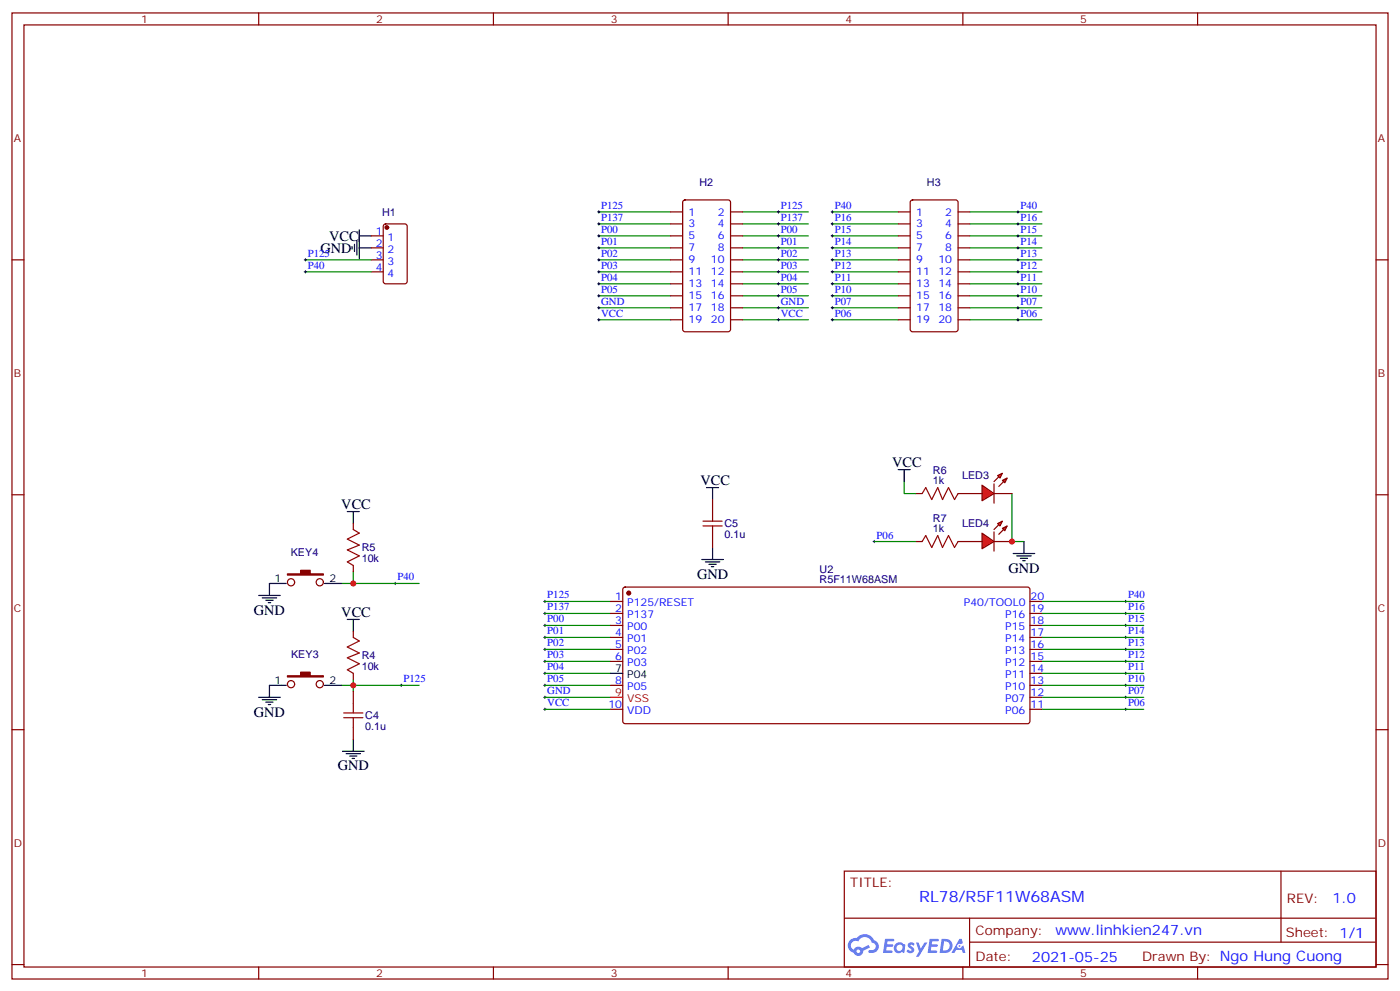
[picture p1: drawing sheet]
<svg xmlns="http://www.w3.org/2000/svg" width="412mm" height="292mm" viewBox="0 0 412 292" stroke-linecap="round" stroke-linejoin="round" font-family="sans-serif">
<g fill="none" stroke="#870000" stroke-width=".35">
<path d="M3.5 3.8h405.4v284.3h-405.4zM7.1 7.3h398.2v277.3h-398.2zM76.2 3.8v3.5M145.3 3.8v3.5M214.5 3.8v3.5M283.6 3.8v3.5M352.8 3.8v3.5M3.5 76.5h3.6M405.3 76.5h3.6M3.5 145.6h3.6M405.3 145.6h3.6M3.5 214.8h3.6"/>
<path d="M405.3 214.8h3.6M248.7 256.4h156.6v28.2h-156.6zM377.3 256.4v20.9M248.7 270.2h156.5M285.6 277.3h119.6M285.6 270.2v14.2M3.5 283.9h3.6M76.2 284.6v3.5M145.3 284.6v3.5M214.5 284.6v3.5M283.6 284.6v3.5M352.8 284.6v3.5"/>
<path d="M405.3 283.9h3.6"/>
</g>
<g fill="#5487ff">
<path d="M267.7 277.6a1.22 1.22 0 0 1 1.7 .2l-.4 .6a.47 .47 0 0 0-.3-.4 .47 .47 0 0 0-.5 .2l.1 .2a1.14 1.14 0 0 1 .8 1.8 1.14 1.14 0 0 1-1.9 0l-.2-.2 .5-.6 .7 .5a.29 .29 0 0 0 .3-.3 .29 .29 0 0 0-.2-.3 1.04 1.04 0 0 1-.6-1.7z"/>
<path d="M260.7 276.3h2.4l.3 .2-.2 .5-1.8 .1-.1 .8h1.5l.3 .4-.3 .4h-1.6l-.2 1.1h1.7l.2 .3-.2 .3-2.6 .1z"/>
<path d="M273.8 276.3h2.4l.3 .2-.1 .5-1.8 .1-.2 .8h1.6l.3 .4-.4 .4h-1.6l-.1 1.1h1.7l.2 .3-.2 .3-2.6 .1z"/>
<path d="M282.6 276.3h.7l.3 1.3-.6 .3a.69 .69 0 0 0-1 .3 .69 .69 0 0 0 .4 .9 .69 .69 0 0 0 .9-.6l.5-.2 .6 2.2h-.8l-.2-.9h-1.8l-.5 .9h-.8z"/>
<path d="M269.8 277.4h.8l.6 1.8 1.1-1.8h.9l-2.6 4.2h-.8l.9-1.5z"/>
<path d="M277.4 276.3l-.6 4.2h1.3a2.11 2.11 0 0 0 2.5-2.1 2.11 2.11 0 0 0-2.5-2.1zM278.1 277.1a1.39 1.39 0 0 1 1.7 1.4 1.39 1.39 0 0 1-1.8 1.3h-.3z"/>
<path d="M263.7 277.9a1.54 1.54 0 0 0-.1 2.2 1.54 1.54 0 0 0 2.2 .1l.6 .3 .3-2.3-.2-.3h-.4a1.49 1.49 0 0 0-2.4 0zM264 278.9a.94 .94 0 0 1 1.8 0 .94 .94 0 0 1-1.8 0z"/>
<path d="M250.4 276.7a2.18 2.18 0 0 0 1.1 3.7 1.44 1.44 0 0 0 1.6 .9 1.44 1.44 0 0 0 1.2-1.4l2-1.1-.5-.7-1.9 1a1.47 1.47 0 0 0-2.4 .4 1.39 1.39 0 0 1-.7-1.9 1.39 1.39 0 0 1 2-.5 2.12 2.12 0 0 1 2.2-1.3 2.12 2.12 0 0 1 1.9 1.7 1.14 1.14 0 0 1 1.1 1.4 1.14 1.14 0 0 1-1.7 .7 .43 .43 0 0 0-.5 .4 .43 .43 0 0 0 .4 .5 1.98 1.98 0 0 0 2.5-1.2 1.98 1.98 0 0 0-1.2-2.6 3.1 3.1 0 0 0-5.3-.6l-.9 .1zM252.3 280a.55 .55 0 0 1 1.1 0 .55 .55 0 0 1-1.1 0z"/>
<circle cx="282.6" cy="278.4" r=".26"/>
</g>
<g fill="none" stroke="#000" stroke-width=".29">
<path d="M257.2 159.4h.7M257.5 159v.7M116.1 171.7h.7M116.4 171.4v.7M160.2 177h.7M160.5 176.7v.7M331.3 177h.7M331.6 176.7v.7M160.2 198.2h.7M160.2 194.7h.7M160.2 180.6h.7M160.2 184.1h.7"/>
<path d="M160.2 187.6h.7M160.2 191.1h.7M160.5 180.2v.7M160.5 183.7v.7M160.5 187.3v.7M160.5 190.8v.7M160.5 194.3v.7M160.5 197.8v.7M331.3 198.2h.7M331.3 194.7h.7M331.3 180.6h.7M331.3 184.1h.7"/>
<path d="M331.3 187.6h.7M331.3 191.1h.7M331.6 180.2v.7M331.6 183.7v.7M331.6 187.3v.7M331.6 190.8v.7M331.6 194.3v.7M331.6 197.8v.7M117.8 201.7h.7M118.2 201.4v.7M160.2 201.7h.7M160.2 208.8h.7"/>
<path d="M160.2 205.2h.7M160.5 201.4v.7M160.5 204.9v.7M160.5 208.4v.7M331.3 201.7h.7M331.3 208.8h.7M331.3 205.2h.7M331.6 201.4v.7M331.6 204.9v.7M331.6 208.4v.7"/>
</g>
<g fill="none" stroke="#008700" stroke-width=".35">
<path d="M176.4 76.5h21.2M176.4 73h21.2M176.4 69.4h21.2M176.4 65.9h21.2M176.4 62.4h21.2M218.7 76.5h19.4M218.7 73h19.4M218.7 69.4h19.4M218.7 65.9h19.4M218.7 62.4h19.4M245.2 76.5h19.4M245.2 73h19.4"/>
<path d="M245.2 69.4h19.4M245.2 65.9h19.4M245.2 62.4h19.4M285.8 76.5h21.1M285.8 73h21.1M285.8 69.4h21.1M285.8 65.9h21.1M285.8 62.4h21.1M176.4 94.1h21.2M176.4 90.6h21.2M176.4 87.1h21.2M176.4 83.5h21.2"/>
<path d="M176.4 80h21.2M218.7 94.1h19.4M218.7 90.6h19.4M218.7 87.1h19.4M218.7 83.5h19.4M218.7 80h19.4M245.2 94.1h19.4M245.2 90.6h19.4M245.2 87.1h19.4M245.2 83.5h19.4M245.2 80h19.4M285.8 94.1h21.1"/>
<path d="M285.8 90.6h21.1M285.8 87.1h21.1M285.8 83.5h21.1M285.8 80h21.1M257.5 159.4h12.4M266.3 141.7v3.6h3.6M298.1 145.3v14.1h3.5M104.1 168.2v3.5h-3.6M104.1 171.7h19.4M160.5 177h19.4M306.9 177h30M104.1 200v3.5"/>
<path d="M160.5 198.2h19.4M160.5 194.7h19.4M160.5 191.1h19.4M160.5 187.6h19.4M160.5 184.1h19.4M160.5 180.6h19.4M306.9 198.2h30M306.9 194.7h30M306.9 191.1h30M306.9 187.6h30M306.9 184.1h30M306.9 180.6h30"/>
<path d="M100.5 201.7h23M160.5 208.8h19.4M160.5 205.2h19.4M160.5 201.7h19.4M306.9 208.8h30M306.9 205.2h30M306.9 201.7h30"/>
</g>
<g fill="none" stroke="#000" stroke-width=".35">
<path d="M264.6 138.2h3.5M266.3 138.2v3.5M102.3 150.6h3.5M104.1 150.6v3.5M208.1 143.5h3.6M209.9 143.5v3.5M301.6 159.4v3.5M76.2 175.3h6.3M77.3 176h4.2M78.3 176.7h2.1M79 177.4h.7M79.4 171.7v3.6"/>
<path d="M206.7 164.7h6.4M207.8 165.4h4.2M208.8 166.1h2.2M209.5 166.8h.8M209.9 161.1v3.6M298.4 162.9h6.4M299.5 163.6h4.2M300.6 164.3h2.1M301.3 165h.7M102.3 182.3h3.5M104.1 182.3v3.5M76.2 205.2h6.3"/>
<path d="M77.3 206h4.2M78.3 206.7h2.1M79 207.4h.7M79.4 201.7v3.5M104.1 217.6v3.5M100.9 221.1h6.3M102 221.8h4.2M103 222.5h2.1M103.7 223.2h.7"/>
</g>
<g fill="none" stroke="#870000" stroke-width=".35">
<path d="M201.3 59l.5-.2h12.7l.6 .5 .1 37.6-.5 .7h-12.9l-.7-.4v-37.7zM268.3 59l.5-.2h12.7l.7 .5v37.6l-.4 .7h-13l-.6-.4-.1-37.7zM197.6 76.5h3.5M197.6 73h3.5M197.6 69.4h3.5M197.6 65.9h3.5M197.6 62.4h3.5M215.2 76.5h3.5M215.2 73h3.5M215.2 69.4h3.5M215.2 65.9h3.5M215.2 62.4h3.5"/>
<path d="M264.6 76.5h3.5M264.6 73h3.5M264.6 69.4h3.5M264.6 65.9h3.5M264.6 62.4h3.5M282.2 76.5h3.6M282.2 73h3.6M282.2 69.4h3.6M282.2 65.9h3.6M282.2 62.4h3.6M197.6 94.1h3.5M197.6 90.6h3.5"/>
<path d="M197.6 87.1h3.5M197.6 83.5h3.5M197.6 80h3.5M215.2 94.1h3.5M215.2 90.6h3.5M215.2 87.1h3.5M215.2 83.5h3.5M215.2 80h3.5M264.6 94.1h3.5M264.6 90.6h3.5M264.6 87.1h3.5M264.6 83.5h3.5"/>
<path d="M264.6 80h3.5M282.2 94.1h3.6M282.2 90.6h3.6M282.2 87.1h3.6M282.2 83.5h3.6M282.2 80h3.6M269.9 159.4h1.7M269.9 145.3h1.7M282.2 159.4h1.8M282.2 145.3h1.8"/>
</g>
<path d="M271.6 159.4l1.1-1.8 1.8 3.5 1.7-3.5 1.4 3.5 1.8-3.5 1.8 3.5 1-1.7M271.6 145.3l1.1-1.8 1.8 3.5 1.7-3.5 1.4 3.5 1.8-3.5 1.8 3.5 1-1.7" fill="none" stroke="#a10000" stroke-width=".35"/>
<g fill="#f00" stroke="#870000" stroke-width=".35">
<path d="M289.3 156.9l3.5 2.5-3.5 2.1z"/>
<path d="M292.8 156.6v5.6z"/>
</g>
<g fill="#870000" stroke="#870000" stroke-width=".35">
<path d="M294.2 154.4l-1.4 1.5z"/>
<path d="M294.2 157.3l1.4-1.4z"/>
</g>
<g fill="#f00" stroke="#870000" stroke-width=".35">
<path d="M293.9 154.1l1.4-.7-.7 1.4z"/>
<path d="M295.3 155.5l1.4-.7-.7 1.4z"/>
</g>
<path d="M284 159.4h5.3M292.8 159.4h5.3" fill="none" stroke="#870000" stroke-width=".35"/>
<g fill="#f00" stroke="#870000" stroke-width=".35">
<path d="M289.3 142.8l3.5 2.5-3.5 2.1z"/>
<path d="M292.8 142.5v5.6z"/>
</g>
<g fill="#870000" stroke="#870000" stroke-width=".35">
<path d="M292.8 141.7l1.4-1.4z"/>
<path d="M295.6 141.7l-1.4 1.5z"/>
</g>
<g fill="#f00" stroke="#870000" stroke-width=".35">
<path d="M293.9 140l1.4-.7-.7 1.4z"/>
<path d="M295.3 141.4l1.4-.7-.7 1.4z"/>
</g>
<g fill="none" stroke="#870000" stroke-width=".35">
<path d="M109.4 69.4h3.5M109.4 73h3.5M109.4 76.5h3.5M113.1 66.1l.5-.2h5.6l.7 .4v16.5l-.4 .7h-5.9l-.7-.4v-16.5zM109.4 80h3.5M104.1 154.1v1.8M209.9 147v3.6M209.9 157.6v3.5M284 145.3h5.3M292.8 145.3h5.3M104.1 166.4v1.8M179.9 177h3.5"/>
<path d="M183.7 173l.4-.2h118.9l.4 .7-.1 39.1-.6 .4-118.8-.1-.5-.6v-38.8zM303.4 177h3.5M104.1 185.8v1.8M104.1 198.2v1.8M179.9 180.6h3.5M179.9 184.1h3.5M179.9 187.6h3.5M179.9 191.1h3.5M179.9 194.7h3.5M303.4 180.6h3.5M303.4 184.1h3.5M303.4 187.6h3.5"/>
<path d="M303.4 191.1h3.5M303.4 194.7h3.5M303.4 198.2h3.5M104.1 203.5v3.5M104.1 214.1v3.5M179.9 201.7h3.5M179.9 208.8h3.5M303.4 201.7h3.5M303.4 208.8h3.5M303.4 205.2h3.5"/>
<circle cx="85.7" cy="171.4" r="1.06"/>
<circle cx="94.2" cy="171.4" r="1.06"/>
<circle cx="85.7" cy="201.4" r="1.06"/>
<circle cx="94.2" cy="201.4" r="1.06"/>
</g>
<path d="M104.1 155.9l1.7 1-3.5 1.8 3.5 1.7-3.5 1.5 3.5 1.7-3.5 1.8 1.8 1M207.1 154.8h5.6M207.1 153.4h5.6M209.9 150.6v2.8M209.9 154.8v2.8M104.1 187.6l1.7 1.1-3.5 1.7 3.5 1.8-3.5 1.4 3.5 1.8-3.5 1.7 1.8 1.1M101.2 211.2h5.7M101.2 209.8h5.7M104.1 207v2.8M104.1 211.2v2.9" fill="none" stroke="#a10000" stroke-width=".35"/>
<path d="M103.7 72.6v.7M104.4 71.9v2.1M105.1 70.8v4.3M105.8 69.4h3.6M105.8 67.7v8.4M105.8 73h3.6M79.4 171.7h4.9M95.6 171.7h4.9M179.9 198.2h3.5M79.4 201.7h4.9M95.6 201.7h4.9" fill="none" stroke="#000" stroke-width=".35"/>
<g fill="#870000" stroke="#870000" stroke-width=".35">
<path d="M84.7 168.9h3.8v-1h2.9v1h3.8v.4h-10.5z"/>
<path d="M84.7 198.9h3.8v-1.1h2.9v1.1h3.8v.3h-10.5z"/>
<circle cx="185.2" cy="174.6" r=".53"/>
<circle cx="113.9" cy="67" r=".53"/>
</g>
<path d="M179.9 205.2h3.5" fill="none" stroke="#f00" stroke-width=".35"/>
<g fill="none" stroke="#000" stroke-width=".29">
<path d="M89.6 76.5h.7M90 76.1v.7M90 79.7v.7M176 62.4h.7M176 65.9h.7M176 69.4h.7M176 73h.7M176 76.5h.7M176.4 62v.7M176.4 65.5v.8M176.4 69.1v.7M176.4 72.6v.7"/>
<path d="M176.4 76.1v.7M176.4 79.7v.7M229 62.4h.7M229 65.9h.7M229 69.4h.7M229 73h.7M229 76.5h.7M229.3 62v.7M229.3 65.5v.8M229.3 69.1v.7M229.3 72.6v.7M229.3 76.1v.7"/>
<path d="M229.3 79.7v.7M244.8 62.4h.7M244.8 65.9h.7M244.8 69.4h.7M244.8 73h.7M244.8 76.5h.7M245.2 62v.7M245.2 65.5v.8M245.2 69.1v.7M245.2 72.6v.7M245.2 76.1v.7M245.2 79.7v.7"/>
<path d="M299.5 62.4h.7M299.5 65.9h.7M299.5 69.4h.7M299.5 73h.7M299.5 76.5h.7M299.9 62v.7M299.9 65.5v.8M299.9 69.1v.7M299.9 72.6v.7M299.9 76.1v.7M299.9 79.7v.7M89.6 80h.7"/>
<path d="M176 90.6h.7M176 80h.7M176 83.5h.7M176 87.1h.7M176 94.1h.7M176.4 83.2v.7M176.4 86.7v.7M176.4 90.2v.7M176.4 93.8v.7M229 90.6h.7M229 80h.7M229 83.5h.7"/>
<path d="M229 87.1h.7M229 94.1h.7M229.3 83.2v.7M229.3 86.7v.7M229.3 90.2v.7M229.3 93.8v.7M244.8 90.6h.7M244.8 80h.7M244.8 83.5h.7M244.8 87.1h.7M244.8 94.1h.7M245.2 83.2v.7"/>
<path d="M245.2 86.7v.7M245.2 90.2v.7M245.2 93.8v.7M299.5 90.6h.7M299.5 80h.7M299.5 83.5h.7M299.5 87.1h.7M299.5 94.1h.7M299.9 83.2v.7M299.9 86.7v.7M299.9 90.2v.7M299.9 93.8v.7"/>
</g>
<path d="M90 76.5h19.4M90 80h19.4" fill="none" stroke="#008700" stroke-width=".35"/>
<g fill="#c00">
<circle cx="298.1" cy="159.4" r=".88"/>
<circle cx="104.1" cy="171.7" r=".88"/>
<circle cx="104.1" cy="201.7" r=".88"/>
</g>
<text font-size="4.6" fill="#00f" x="270.8" y="265.4">RL78/R5F11W68ASM</text>
<g font-size="4.2">
<text x="97" y="70.8">VCC</text>
<text x="94.4" y="74.4">GND</text>
<text x="262.8" y="137.5">VCC</text>
<text x="206.4" y="142.8">VCC</text>
<text x="100.5" y="149.9">VCC</text>
<text x="205.3" y="170.3">GND</text>
<text x="297" y="168.6">GND</text>
<text x="74.8" y="180.9">GND</text>
<text x="100.5" y="181.6">VCC</text>
<text x="74.8" y="210.9">GND</text>
<text x="99.5" y="226.8">GND</text>
</g>
<g font-size="4.2" fill="#00f">
<text x="392.5" y="265.7">1.0</text>
<text x="310.9" y="275.2">www.linhkien247.vn</text>
<text x="304" y="283">2021-05-25</text>
</g>
<g font-size="3.9" fill="#800">
<text x="250.5" y="261">TITLE:</text>
<text x="379.1" y="265.7">REV:</text>
<text x="287.4" y="275.2">Company:</text>
<text x="378.7" y="275.8">Sheet: 1/1</text>
<text x="287.4" y="282.9">Date:</text>
<text x="336.4" y="282.9">Drawn By: Ngo Hung Cuong</text>
</g>
<g font-size="3.2" fill="#800">
<text x="41.6" y="6.8">1</text>
<text x="110.8" y="6.8">2</text>
<text x="179.9" y="6.8">3</text>
<text x="249.1" y="6.8">4</text>
<text x="318.2" y="6.8">5</text>
<text x="4.1" y="41.9">A</text>
<text x="405.9" y="41.9">A</text>
<text x="4.1" y="111.1">B</text>
<text x="405.9" y="111.1">B</text>
<text x="4.1" y="180.2">C</text>
<text x="405.9" y="180.2">C</text>
<text x="4.1" y="249.3">D</text>
<text x="405.9" y="249.3">D</text>
<text x="41.6" y="287.6">1</text>
<text x="110.8" y="287.6">2</text>
<text x="179.9" y="287.6">3</text>
<text x="249.1" y="287.6">4</text>
<text x="318.2" y="287.6">5</text>
</g>
<g font-size="3.2" fill="#000080">
<text x="206" y="54.6">H2</text>
<text x="273.1" y="54.6">H3</text>
<text x="112.6" y="63.5">H1</text>
<text x="274.8" y="142.5">1k</text>
<text x="274.8" y="139.5">R6</text>
<text x="283.4" y="141.1">LED3</text>
<text x="213.4" y="155.2">C5</text>
<text x="274.8" y="153.6">R7</text>
<text x="283.4" y="155.2">LED4</text>
<text x="213.4" y="158.4">0.1u</text>
<text x="274.8" y="156.6">1k</text>
<text x="85.7" y="163.6">KEY4</text>
<text x="106.5" y="165.5">10k</text>
<text x="106.5" y="162.3">R5</text>
<text x="241.4" y="171.7">R5F11W68ASM</text>
<text x="241.4" y="168.8">U2</text>
<text x="85.8" y="193.7">KEY3</text>
<text x="106.5" y="197.3">10k</text>
<text x="106.5" y="194">R4</text>
<text x="107.6" y="214.9">0.1u</text>
<text x="107.6" y="211.7">C4</text>
</g>
<g font-size="3.2" fill="#00f">
<text x="177.1" y="61.5">P125</text>
<text x="177.1" y="65">P137</text>
<text x="202.8" y="63.4">1</text>
<text x="211.4" y="63.4">2</text>
<text x="230" y="61.5">P125</text>
<text x="230" y="65">P137</text>
<text x="245.9" y="65">P16</text>
<text x="245.9" y="61.5">P40</text>
<text x="269.9" y="63.4">1</text>
<text x="278.4" y="63.4">2</text>
<text x="300.6" y="65">P16</text>
<text x="300.6" y="61.5">P40</text>
<text x="110.7" y="69.1">1</text>
<text x="114.2" y="70.8">1</text>
<text x="177.1" y="68.5">P00</text>
<text x="202.8" y="70.5">5</text>
<text x="202.8" y="67">3</text>
<text x="211.4" y="70.5">6</text>
<text x="211.4" y="67">4</text>
<text x="230" y="68.5">P00</text>
<text x="245.9" y="68.5">P15</text>
<text x="269.9" y="70.5">5</text>
<text x="269.9" y="67">3</text>
<text x="278.4" y="70.5">6</text>
<text x="278.4" y="67">4</text>
<text x="300.6" y="68.5">P15</text>
<text x="90.7" y="75.6">P125</text>
<text x="110.7" y="72.6">2</text>
<text x="110.7" y="76.1">3</text>
<text x="114.2" y="74.4">2</text>
<text x="114.2" y="77.9">3</text>
<text x="177.1" y="72.1">P01</text>
<text x="177.1" y="75.6">P02</text>
<text x="202.8" y="77.5">9</text>
<text x="202.8" y="74">7</text>
<text x="209.4" y="77.5">10</text>
<text x="211.4" y="74">8</text>
<text x="230" y="72.1">P01</text>
<text x="230" y="75.6">P02</text>
<text x="245.9" y="75.6">P13</text>
<text x="245.9" y="72.1">P14</text>
<text x="269.9" y="77.5">9</text>
<text x="269.9" y="74">7</text>
<text x="276.4" y="77.5">10</text>
<text x="278.4" y="74">8</text>
<text x="300.6" y="75.6">P13</text>
<text x="300.6" y="72.1">P14</text>
<text x="90.7" y="79.1">P40</text>
<text x="110.7" y="79.7">4</text>
<text x="114.2" y="81.4">4</text>
<text x="177.1" y="79.1">P03</text>
<text x="177.1" y="82.7">P04</text>
<text x="202.8" y="81.1">11</text>
<text x="209.4" y="81.1">12</text>
<text x="230" y="79.1">P03</text>
<text x="230" y="82.7">P04</text>
<text x="245.9" y="79.1">P12</text>
<text x="245.9" y="82.7">P11</text>
<text x="269.9" y="81.1">11</text>
<text x="276.4" y="81.1">12</text>
<text x="300.6" y="79.1">P12</text>
<text x="300.6" y="82.7">P11</text>
<text x="177.1" y="89.7">GND</text>
<text x="177.1" y="86.2">P05</text>
<text x="202.8" y="88.1">15</text>
<text x="202.8" y="84.6">13</text>
<text x="209.4" y="88.1">16</text>
<text x="209.4" y="84.6">14</text>
<text x="230" y="89.7">GND</text>
<text x="230" y="86.2">P05</text>
<text x="245.9" y="86.2">P10</text>
<text x="245.9" y="89.7">P07</text>
<text x="269.9" y="88.1">15</text>
<text x="269.9" y="84.6">13</text>
<text x="276.4" y="88.1">16</text>
<text x="276.4" y="84.6">14</text>
<text x="300.6" y="86.2">P10</text>
<text x="300.6" y="89.7">P07</text>
<text x="177.1" y="93.2">VCC</text>
<text x="202.8" y="95.2">19</text>
<text x="202.8" y="91.7">17</text>
<text x="209.4" y="95.2">20</text>
<text x="209.4" y="91.7">18</text>
<text x="230" y="93.2">VCC</text>
<text x="245.9" y="93.2">P06</text>
<text x="269.9" y="95.2">19</text>
<text x="269.9" y="91.7">17</text>
<text x="276.4" y="95.2">20</text>
<text x="276.4" y="91.7">18</text>
<text x="300.6" y="93.2">P06</text>
<text x="258.2" y="158.5">P06</text>
<text x="117.1" y="170.9">P40</text>
<text x="161.2" y="179.7">P137</text>
<text x="161.2" y="176.1">P125</text>
<text x="181.3" y="176.7">1</text>
<text x="184.7" y="178.4">P125/RESET</text>
<text x="284" y="178.4">P40/TOOL0</text>
<text x="303.6" y="176.7">20</text>
<text x="332.3" y="176.1">P40</text>
<text x="332.3" y="179.7">P16</text>
<text x="161.2" y="183.2">P00</text>
<text x="181.3" y="180.2">2</text>
<text x="181.3" y="183.7">3</text>
<text x="184.7" y="182">P137</text>
<text x="184.7" y="185.5">P00</text>
<text x="296.1" y="185.5">P15</text>
<text x="296.1" y="182">P16</text>
<text x="303.6" y="183.7">18</text>
<text x="303.6" y="180.2">19</text>
<text x="332.3" y="183.2">P15</text>
<text x="161.2" y="190.3">P02</text>
<text x="161.2" y="186.7">P01</text>
<text x="181.3" y="187.3">4</text>
<text x="181.3" y="190.8">5</text>
<text x="184.7" y="189">P01</text>
<text x="296.1" y="189">P14</text>
<text x="303.6" y="190.8">16</text>
<text x="303.6" y="187.3">17</text>
<text x="332.3" y="186.7">P14</text>
<text x="332.3" y="190.3">P13</text>
<text x="161.2" y="197.3">P04</text>
<text x="161.2" y="193.8">P03</text>
<text x="181.3" y="194.3">6</text>
<text x="184.7" y="192.5">P02</text>
<text x="184.7" y="196.1">P03</text>
<text x="296.1" y="196.1">P12</text>
<text x="296.1" y="192.5">P13</text>
<text x="303.6" y="197.8">14</text>
<text x="303.6" y="194.3">15</text>
<text x="332.3" y="197.3">P11</text>
<text x="332.3" y="193.8">P12</text>
<text x="118.9" y="200.8">P125</text>
<text x="161.2" y="200.8">P05</text>
<text x="181.3" y="201.4">8</text>
<text x="184.7" y="203.1">P05</text>
<text x="296.1" y="203.1">P10</text>
<text x="296.1" y="199.6">P11</text>
<text x="303.6" y="201.4">13</text>
<text x="332.3" y="200.8">P10</text>
<text x="161.2" y="207.9">VCC</text>
<text x="161.2" y="204.4">GND</text>
<text x="179.2" y="208.4">10</text>
<text x="296.1" y="206.7">P07</text>
<text x="303.6" y="208.4">11</text>
<text x="303.6" y="204.9">12</text>
<text x="332.3" y="207.9">P06</text>
<text x="332.3" y="204.4">P07</text>
<text x="184.7" y="210.2">VDD</text>
<text x="296.1" y="210.2">P06</text>
</g>
<g font-size="3.2">
<text x="80.9" y="171.4">1</text>
<text x="97" y="171.4">2</text>
<text x="181.3" y="197.8">7</text>
<text x="80.9" y="201.4">1</text>
<text x="97" y="201.4">2</text>
<text x="184.7" y="199.6">P04</text>
</g>
<g font-size="3.2" fill="#f00">
<text x="181.3" y="204.9">9</text>
<text x="184.7" y="206.7">VSS</text>
</g>
</svg>
